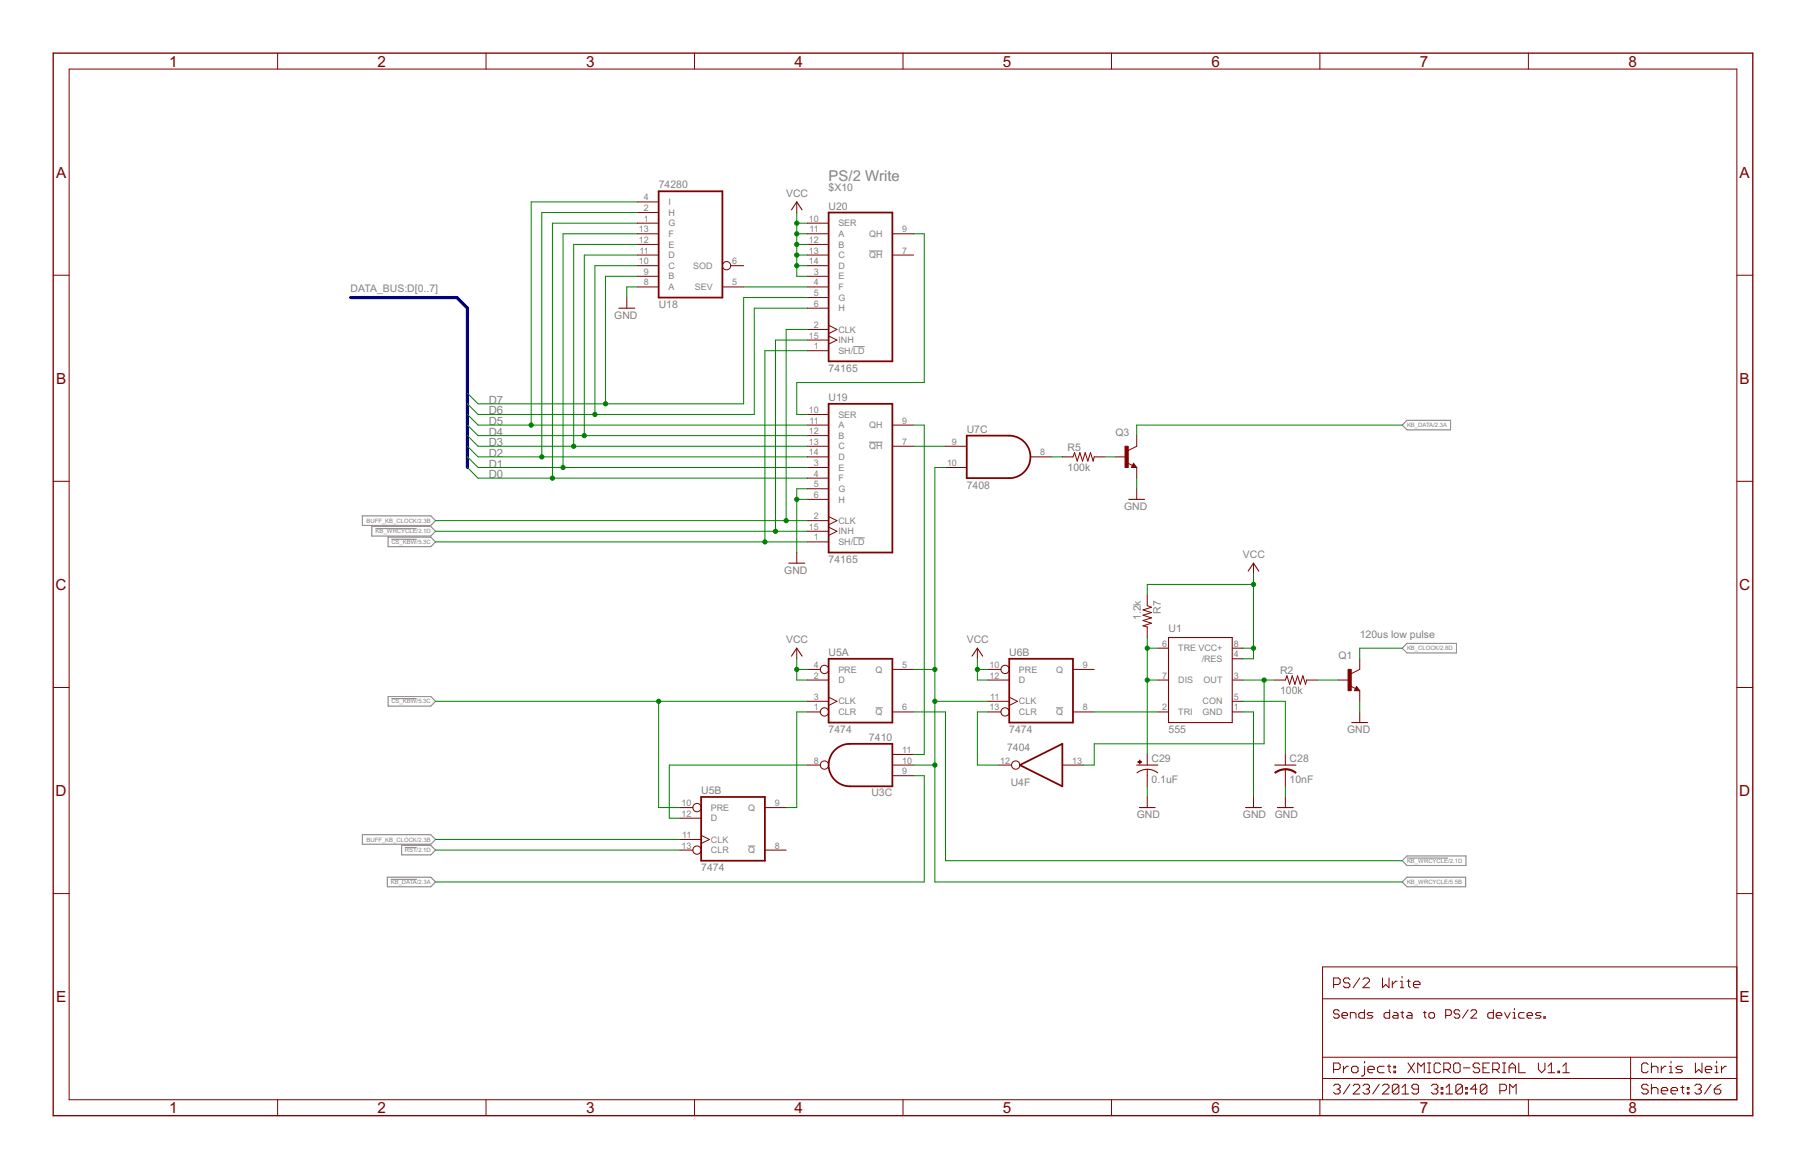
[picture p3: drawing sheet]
<svg xmlns="http://www.w3.org/2000/svg" width="432mm" height="279mm" viewBox="0 0 432 279" stroke-linecap="round" stroke-linejoin="round" font-family="sans-serif">
<g fill="none" stroke="#808080" stroke-width=".24">
<path d="M207.8 60h3.2M204 82.8h2.7M207.8 105.7h3.2M89.8 126.3h9.8M93.6 128.9h6M204 128.5h2.7M93.6 167h6M209.3 169.2h1.7M252.5 169.2h1.7M93.4 210.2h6.3M96.8 202.5h2.8M178.9 202.2h1.7"/>
<path d="M336.4 205.1h9.8"/>
</g>
<path d="M336.4 100.5h10.4v2.2h-10.4l-1.1-1.1zM86.6 123.3h16.4l1.1 1.1-1.1 1.2h-16.4zM88.9 125.8h14.1l1.1 1.2-1.1 1.1h-14.1zM92.8 128.4h10.2l1.1 1.1-1.1 1.2h-10.2zM336.4 153.8h11.8v2.3h-11.8l-1.1-1.2zM92.8 166.5h10.2l1.1 1.1-1.1 1.2h-10.2zM86.6 199.5h16.4l1.1 1.1-1.1 1.2h-16.4zM92.6 209.7h10.4l1.1 1.1-1.1 1.1h-10.4zM96 202h7l1.1 1.2-1.1 1.1h-7zM336.4 209.7h14v2.2h-14l-1.1-1.1zM336.4 204.6h14.1v2.3h-14.1l-1.1-1.2z" fill="none" stroke="#808080" stroke-width=".25"/>
<path d="M12.7 12.7h406.4v254h-406.4z" fill="none" stroke="#800000" stroke-width=".32"/>
<g fill="none" stroke="#800000" stroke-width=".24">
<path d="M16.5 16.5h398.8v246.3h-398.8zM66.4 12.7v3.8M116.2 12.7v3.8M166.1 12.7v3.8M215.9 12.7v3.8M265.7 12.7v3.8M315.6 12.7v3.8M365.4 12.7v3.8M152.4 53.3h5.1M152.4 50.8h5.1M152.4 48.3h5.1M152.4 58.4h5.1"/>
<path d="M152.4 55.9h5.1M190.5 48.3v2.5M193 53.3h5.1M193 58.4h5.1M193 55.9h5.1M213.4 55.9h5M12.7 65.8h3.8M149.9 71.1v2.6M152.4 68.6h5.1M152.4 63.5h5.1M152.4 66h5.1M152.4 61h5.1"/>
<path d="M172.7 68.6h5.1M174.7 63.5h3.1M193 68.6h5.1M193 63.5h5.1M193 66h5.1M193 61h5.1M193 78.7h5.1M193 71.1h5.1M193 73.7h5.1M198.1 77.7l2 1-2 1M213.4 61h5M415.3 65.8h3.8"/>
<path d="M193 83.8h5.1M193 81.3h5.1M193 99.1h5.1M198.1 80.3l2 1-2 1M12.7 115h3.8M193 111.7h5.1M193 109.2h5.1M193 114.3h5.1M193 116.8h5.1M193 119.4h5.1M193 106.7h5.1M193 101.6h5.1"/>
<path d="M193 104.1h5.1M213.4 106.7h5M213.4 101.6h5M226.1 111.7h5M226.1 106.7h5M246.4 109.2h5.1M254 109.2h2.5l.4-1 .7 2 .6-2 .6 2 .7-2 .6 2 .6-2 .7 2 .2-1h2.6M266.7 109.2h2.5M269.5 110.6l1.3 .7M271 110.7l.8 1h-1.3zM271.8 104.1v2.6l-2.1 1M271.8 111.7v2.6"/>
<path d="M271.8 116.8v2.6M415.3 115h3.8M190.5 132.1v2.5M193 129.5h5.1M193 124.4h5.1M193 127h5.1M198.1 123.5l2 .9-2 1M198.1 126l2 1-2 1M299.7 134.6v2.5M190.5 154.9v2.6M193 160h3.1M213.4 160h5"/>
<path d="M233.7 154.9v2.6M236.2 160h3.1M256.5 160h5.1M274.3 142.2v2.6l1 .3-2 .7 2 .6-2 .6 2 .7-2 .6 2 .6-2 .7 1 .2v2.6M276.8 154.9h2.6M294.6 154.9h2.6M294.6 157.5h2.6M325.1 157.5v2.5l-2 1M12.7 164.3h3.8M193 162.5h5.1M193 170.2h3.1M193 167.6h5.1"/>
<path d="M198.1 166.6l2 1-2 1M213.4 170.2h5M236.2 162.5h5.1M236.2 170.2h3.1M236.2 167.6h5.1M241.3 166.6l2 1-2 1M256.5 170.2h5.1M276.8 162.5h2.6M276.8 170.2h2.6M294.6 162.5h2.6M294.6 170.2h2.6M294.6 167.6h2.6"/>
<path d="M304.8 162.5h2.5l.4-1 .6 2.1 .7-2.1 .6 2.1 .6-2.1 .7 2.1 .6-2.1 .6 2.1 .3-1.1h2.5M320 162.5h2.6M322.9 164l1.2 .6M324.3 164.1l.8 1h-1.3zM325.1 165.1v2.5M325.1 170.2v2.5M415.3 164.3h3.8M162.6 195.6h5M162.6 193h3.1M167.6 199.6l2 1-2 1M182.9 193h5.1M193 182.9h3.1"/>
<path d="M213.4 182.9h5M213.4 185.4h5M213.4 180.3h5M238.8 182.9h3.1M254 182.9h5.1M274.3 180.3v2.6M274.3 183.9v4M274.3 190.5v2.5M299.7 190.5v2.5M307.3 180.3v2.6M307.3 183.9v4M307.3 190.5v2.5"/>
<path d="M12.7 213.6h3.8M162.6 203.2h3.1M162.6 200.6h5M182.9 203.2h5.1M415.3 213.6h3.8M316.2 238.7h99.1M318.9 235.3h1.1l.4-.4v-.8l-.4-.4h-1.1v2.4M322.7 234.1l-.3-.4h-.8l-.4 .4v.4l.4 .4h.8l.3 .4v.4l-.3 .4h-.8l-.4-.4M325.1 233.7l-1.6 2.4M325.9 234.1l.4-.4h.7l.4 .4v.4l-1.5 1.6h1.5M330.5 233.7v2.4l.8-.8 .8 .8v-2.4M332.9 234.5v1.6"/>
<path d="M334.1 234.5h-.4l-.8 .8M334.8 236.1h.8M334.8 234.5h.4v1.6M335.2 233.4v.3M336.4 234.5h.8M336.8 234.1v1.6l.4 .4M337.9 235.3h1.6v-.4l-.4-.4h-.8l-.4 .4v.8l.4 .4h.8M415.3 231.1h-99.1v31.7M316.2 252.7h99.1M316.2 257.8h99.1M318.9 255.6h1.1l.4-.4v-.8l-.4-.3h-1.1v2.3M318.9 259.5l.3-.4h.8l.4 .4v.4l-.4 .4"/>
<path d="M320.2 241.7l-.4-.4h-.6l-.4 .4v.3l.4 .4h.6l.4 .3v.3l-.4 .4h-.6l-.4-.4M320.8 242.7h1.4v-.3l-.3-.4h-.7l-.4 .4v.6l.4 .4h.7M321.2 254.8v1.6M322.4 254.8h-.4l-.8 .8M322.7 259.1l-1.5 2.4M322.9 243.4v-1.4h1l.3 .4v1M323.5 254.8h.8l.4 .4v.8l-.4 .4h-.8l-.3-.4v-.8zM323.5 259.5l.4-.4h.8l.4 .4v.4l-1.6 1.6h1.6M325.9 259.5l.4-.4h.7l.4 .4v.4l-.4 .4M326.2 241.3v2.1h-1l-.3-.4v-.6l.3-.4h1M326.3 254.8v2l-.4 .4h-.4M326.3 253.7v.4"/>
<path d="M327 255.6h1.6v-.4l-.4-.4h-.8l-.4 .4v.8l.4 .4h.8M328.2 242h-1l-.3 .4 .3 .3h.7l.3 .3-.3 .4h-1M329.8 259.1l-1.6 2.4M330.5 259.5l.4-.4h.8l.4 .4v.4l-1.6 1.6h1.6M330.9 254.8h-1.1l-.4 .4v.8l.4 .4h1.1M331.7 254.8h.8M332.1 254.4v1.6l.4 .4M332.3 241.3v2.1h-1.1l-.3-.4v-.6l.3-.4h1.1M333.2 242h.7l.4 .4v1h-1.1l-.3-.4 .3-.3h1.1M333.3 254.8h.4v.4h-.4zM333.3 256h.4v.4h-.4zM334.5 259.5l-.4-.4h-.8l-.4 .4v1.6"/>
<path d="M334.5 259.5v1.6l-.4 .4h-.8l-.4-.4M334.5 259.5l-1.6 1.6M334.9 242h.7M335.2 259.9l.8-.8v2.4M335.3 241.7v1.3l.3 .4M336.6 242h.7l.3 .4v1h-1l-.3-.4 .3-.3h1M336.6 254.1l1.6 2.3M338.2 254.1l-1.6 2.3M339 256.4v-2.3l.7 .7 .8-.7v2.3M340.3 242h.7M340.6 241.7v1.3l.4 .4M341.3 254.1h.8"/>
<path d="M341.3 256.4h.8M341.6 242.4l.4-.4h.6l.4 .4v.6l-.4 .4h-.6l-.4-.4zM341.7 254.1v2.3M342.2 259.5l.4-.4h.8l.4 .4v.4l-.4 .4M344.4 254.4l-.4-.3h-.7l-.4 .3v1.6l.4 .4h.7l.4-.4M344.6 259.9h.4v.4h-.4zM345.2 255.6h1.2l.4-.4v-.8l-.4-.3h-1.2v2.3M345.7 242.7h1l.3-.3v-.7l-.3-.4h-1v2.1M345.8 259.9l.7-.8v2.4M346 255.6l.8 .8M347.9 254.1h.8l.4 .3v1.6l-.4 .4h-.8l-.3-.4v-1.6zM349 241.7l-.3-.4h-.7l-.3 .4v.3l.3 .4h.7l.3 .3v.3l-.3 .4h-.7l-.3-.4"/>
<path d="M349.7 259.5l-.5-.4h-.7l-.4 .4v1.6M349.7 259.5v1.6l-.5 .4h-.7l-.4-.4M349.7 259.5l-1.6 1.6M349.9 255.2h1.6M350.4 259.9h.4v.4h-.4zM351 241.3l-1.3 2.1M351.7 241.7l.3-.4h.7l.3 .4v.3l-1.3 1.4h1.3M353.8 254.4l-.4-.3h-.8l-.4 .3v.4l.4 .4h.8l.4 .4v.4l-.4 .4h-.8l-.4-.4M354.6 255.2h.7M355.5 259.5l-.4-.4h-.8l-.4 .4v1.6M355.5 259.5v1.6l-.4 .4h-.8l-.4-.4M355.5 259.5l-1.6 1.6"/>
<path d="M356.1 254.1h-1.5v2.3h1.5M356.9 255.6h1.2l.4-.4v-.8l-.4-.3h-1.2v2.3M357.1 241.3v2.1h-1.1l-.3-.4v-.6l.3-.4h1.1M357.7 255.6l.8 .8M357.7 242.7h1.4v-.3l-.4-.4h-.6l-.4 .4v.6l.4 .4h.6M359.2 254.1h.8M359.2 256.4h.8M359.6 254.1v2.3M359.7 242l.7 1.4 .7-1.4M360.8 255.2h1.6M360.8 256.4v-1.6l.8-.7 .8 .7v1.6M361.7 243.4h.7"/>
<path d="M361.7 242h.4v1.4M362.1 241v.3M363.1 254.1v2.3h1.6M364.4 242h-1l-.3 .4v.6l.3 .4h1M365.1 242.7h1.3v-.3l-.3-.4h-.7l-.3 .4v.6l.3 .4h.7M367.8 254.1v1.5l.8 .8 .8-.8v-1.5M368.4 242h-.9l-.4 .4 .4 .3h.6l.3 .3-.3 .4h-1M369.1 243h.4v.4h-.4zM370.1 256.4h1.6M370.1 254.8l.8-.7v2.3M372.5 256h.4v.4h-.4zM373.7 256.4h1.5"/>
<path d="M373.7 254.8l.7-.7v2.3M389.9 252.7v10.1M394.1 254.4l-.4-.3h-.8l-.4 .3v1.6l.4 .4h.8l.4-.4M394.1 259.5l-.4-.4h-.8l-.4 .4v.4l.4 .4h.8l.4 .4v.4l-.4 .4h-.8l-.4-.4M394.8 255.2l.4-.4h.8l.4 .4v1.2M394.8 254.1v2.3M394.8 259.1v2.4M397.2 254.8v1.6M398.4 254.8h-.4l-.8 .8M399.1 254.8h.4v1.6M399.1 256.4h.8M399.5 253.7v.4"/>
<path d="M401.9 259.9h.7M402.3 254.8h-1.2l-.4 .4 .4 .4h.8l.4 .4-.4 .4h-1.2M402.3 259.5v1.6l.3 .4M403.4 259.9h.4v.4h-.4zM405.2 259.5l.4-.4h.8l.4 .4v.4l-.4 .4M405.4 254.1v2.3l.7-.8 .8 .8v-2.3M407.7 255.6h1.6v-.4l-.4-.4h-.8l-.4 .4v.8l.4 .4h.8M409.1 259.1l-1.6 2.4M410 254.8h.4v1.6M410 256.4h.8M410.4 253.7v.4M411.4 259.1l-.7 .4-.8 .8"/>
<path d="M411.6 254.8v1.6M412.8 254.8h-.4l-.8 .8M66.4 262.8v3.9M116.2 262.8v3.9M166.1 262.8v3.9M215.9 262.8v3.9M265.7 262.8v3.9M315.6 262.8v3.9M319.6 260.3h.4M320 260.3l.4 .4v.4l-.4 .4h-.8l-.3-.4M326.6 260.3h.4M327 260.3l.4 .4v.4l-.4 .4h-.7l-.4-.4"/>
<path d="M335.2 261.5h1.6M339.1 260.3h-1.2l-.3-.4v-.4l.3-.4h.8l.4 .4v1.6l-.4 .4h-.8l-.3-.4M343 260.3h.4M343.4 260.3l.4 .4v.4l-.4 .4h-.8l-.4-.4M344.6 261.1h.4v.4h-.4zM345.8 261.5h1.5M350.4 261.1h.4v.4h-.4zM353.1 260.3h-1.5l1.2-1.2v2.4M358.6 260.7h1.2l.4-.4v-.8l-.4-.4h-1.2v2.4M361 261.5v-2.4l.7 .8 .8-.8v2.4M365.4 262.8v3.9M394.8 260.3l.4-.4h.8l.4 .4v1.2"/>
<path d="M397.2 260.7h1.5v-.4l-.3-.4h-.8l-.4 .4v.8l.4 .4h.8M399.5 260.7h1.6v-.4l-.4-.4h-.8l-.4 .4v.8l.4 .4h.8M403.4 261.1h.4v.4h-.4zM406 260.3h.4M406.4 260.3l.4 .4v.4l-.4 .4h-.8l-.4-.4M409.9 260.3h1.2l.3 .4v.4l-.3 .4h-.8l-.4-.4z"/>
<circle cx="173.7" cy="63.5" r=".99"/>
<circle cx="197.1" cy="160" r=".99"/>
<circle cx="240.3" cy="160" r=".99"/>
<circle cx="197.1" cy="170.2" r=".99"/>
<circle cx="240.3" cy="170.2" r=".99"/>
<circle cx="166.6" cy="193" r=".99"/>
<circle cx="197.1" cy="182.9" r=".99"/>
<circle cx="242.8" cy="182.9" r=".99"/>
<circle cx="166.6" cy="203.2" r=".99"/>
</g>
<path d="M157.5 45.7h15.2v25.4h-15.2zM198.1 50.8h15.3v35.6h-15.3zM198.1 96.5h15.3v35.6h-15.3zM231.1 104.1h10.2a5.1 5.1 0 0 1 5.1 5.1 5.1 5.1 0 0 1-5.1 5.1h-10.2zM198.1 157.5h15.3v15.2h-15.3zM241.3 157.5h15.2v15.2h-15.2zM199.7 179.2l1-.8 1.9-.6h10.8v10.1h-10.2a5.1 5.1 0 0 1-4.7-3.2 5.1 5.1 0 0 1 1.2-5.5zM167.6 190.5h15.3v15.2h-15.3zM243.8 182.9l10.2-5.1v10.1z" fill="none" stroke="#800000" stroke-width=".42"/>
<g fill="none" stroke="#800000" stroke-width=".25">
<path d="M189.2 50.2l1.3-1.9 1.3 1.9M148 73.7h3.8M269.9 119.4h3.8M271 111.2l.1 .3h-.3l.2-.5 .5 .6h-.7M188.6 134.6h3.8M298.4 136.5l1.3-1.9 1.3 1.9M189.2 156.8l1.3-1.9 1.3 1.9M232.4 156.8l1.3-1.9 1.2 1.9M279.4 152.4h15.2v20.3h-15.2zM323.2 172.7h3.8M324.3 164.6l.2 .2h-.4l.2-.5 .5 .7h-.7M271.8 182.9h5"/>
<path d="M271.8 184.7a4 4 0 0 1 5 0M272.4 193h3.8M297.8 193h3.8M304.8 182.9h5.1M305.4 193h3.8"/>
</g>
<g fill="#800000" stroke="#800000" stroke-width=".24">
<path d="M269 106.7h.7v5h-.7z"/>
<path d="M322.3 160h.8v5.1h-.8z"/>
<path d="M272.1 182.1h.8v.1h-.8z"/>
<path d="M272.4 181.7h.2v.9h-.2z"/>
</g>
<g fill="#800000" stroke="#800000" stroke-width=".24">
<path d="M307.3 183.7l1.4 .2 1.2 .7-.2 .2-1.3-.7-1.1-.1z" fill-rule="evenodd"/>
<path d="M304.8 184.6l1.2-.6 1.3-.3v.3l-1 .1-1.4 .7z" fill-rule="evenodd"/>
</g>
<path d="M83.8 71.1h25.4l2.6 2.6v38" fill="none" stroke="#000080" stroke-width=".76"/>
<g fill="none" stroke="#008000" stroke-width=".24">
<path d="M152.4 48.3h-25.4v53.3M152.4 58.4h-15.2v48.3M152.4 50.8h-22.9v58.4M152.4 55.9h-17.8v55.8M152.4 53.3h-20.3v61M190.5 50.8v15.2h2.5M190.5 58.4h2.5M190.5 55.9h2.5M190.5 53.3h2.5M218.4 55.9h2.6v35.5h-30.5v7.7h2.5M152.4 66h-7.6v30.5M152.4 63.5h-10.2v35.6"/>
<path d="M152.4 61h-12.7v43.1M152.4 68.6h-2.5v2.5M177.8 68.6h15.2M190.5 63.5h2.5M190.5 61h2.5M193 71.1h-15.2v25.4h-63.5l-2.5-2.5M193 73.7h-12.7v25.4h-66l-2.5-2.6M193 78.7h-5v45.7M111.8 99.1l2.5 2.5h78.7M193 81.3h-7.6v45.7M193 83.8h-10.1v45.7M111.8 101.6l2.5 2.5h78.7"/>
<path d="M111.8 104.1l2.5 2.6h78.7M111.8 106.7l2.5 2.5h78.7M111.8 109.2l2.5 2.5h78.7M111.8 111.7l2.5 2.6h78.7M190.5 119.4h2.5M193 116.8h-2.5v15.3M218.4 101.6h2.6v78.7h-2.6M218.4 106.7h7.7M226.1 111.7h-2.6v99.1h111.8M251.5 109.2h2.5M264.2 109.2h2.5M271.8 114.3v2.5"/>
<path d="M335.3 101.6h-63.5v2.5M104.1 127h88.9M104.1 129.5h88.9M104.1 124.4h88.9M299.7 137.1v20.4h-2.5M299.7 139.7h-25.4v2.5M190.5 157.5v5h2.5M190.5 160h2.5M218.4 160h5.1M233.7 157.5v5h2.5M233.7 160h2.5M274.3 154.9h2.5"/>
<path d="M274.3 152.4v27.9M297.2 154.9h2.5M335.3 154.9h-10.2v2.6M104.1 167.6h88.9M157.5 167.6v25.4h5.1M193 170.2h-2.5v22.8h-2.5M218.4 170.2h7.7v35.5h109.2M223.5 167.6h12.7M236.2 170.2h-2.5v12.7h5.1M261.6 170.2h15.2M274.3 162.5h2.5M297.2 162.5h7.6"/>
<path d="M297.2 170.2h2.5v20.3M297.2 167.6h10.1v12.7M302.2 162.5v15.3h-40.6v5.1h-2.5M314.9 162.5h5.1M325.1 167.6v2.6M193 182.9h-33v12.7h2.6M218.4 185.4h2.6v25.4h-116.9M218.4 182.9h5.1M274.3 187.9v2.6M307.3 187.9v2.6M104.1 203.2h58.5M104.1 200.6h58.5"/>
</g>
<g fill="#008000" stroke="#008000" stroke-width=".24">
<circle cx="144.8" cy="96.5" r=".51"/>
<circle cx="142.2" cy="99.1" r=".51"/>
<circle cx="127" cy="101.6" r=".51"/>
<circle cx="139.7" cy="104.1" r=".51"/>
<circle cx="137.2" cy="106.7" r=".51"/>
<circle cx="129.5" cy="109.2" r=".51"/>
<circle cx="134.6" cy="111.7" r=".51"/>
<circle cx="132.1" cy="114.3" r=".51"/>
<circle cx="190.5" cy="63.5" r=".51"/>
<circle cx="190.5" cy="61" r=".51"/>
<circle cx="190.5" cy="58.4" r=".51"/>
<circle cx="190.5" cy="55.9" r=".51"/>
<circle cx="190.5" cy="53.3" r=".51"/>
<circle cx="190.5" cy="160" r=".51"/>
<circle cx="299.7" cy="154.9" r=".51"/>
<circle cx="299.7" cy="139.7" r=".51"/>
<circle cx="233.7" cy="160" r=".51"/>
<circle cx="190.5" cy="119.4" r=".51"/>
<circle cx="185.4" cy="127" r=".51"/>
<circle cx="274.3" cy="154.9" r=".51"/>
<circle cx="274.3" cy="162.5" r=".51"/>
<circle cx="302.2" cy="162.5" r=".51"/>
<circle cx="157.5" cy="167.6" r=".51"/>
<circle cx="182.9" cy="129.5" r=".51"/>
<circle cx="188" cy="124.4" r=".51"/>
<circle cx="223.5" cy="160" r=".51"/>
<circle cx="223.5" cy="182.9" r=".51"/>
<circle cx="223.5" cy="167.6" r=".51"/>
</g>
<g font-size="4.1" fill="#800000">
<text x="40.4" y="15.9">1</text>
<text x="90.3" y="15.9">2</text>
<text x="140.1" y="15.9">3</text>
<text x="190" y="15.9">4</text>
<text x="239.8" y="15.9">5</text>
<text x="289.6" y="15.9">6</text>
<text x="339.5" y="15.9">7</text>
<text x="389.3" y="15.9">8</text>
<text x="13.4" y="42.4">A</text>
<text x="415.9" y="42.4">A</text>
<text x="13.4" y="91.7">B</text>
<text x="415.9" y="91.7">B</text>
<text x="13.3" y="141">C</text>
<text x="415.8" y="141">C</text>
<text x="13.3" y="190.2">D</text>
<text x="415.8" y="190.2">D</text>
<text x="13.4" y="239.5">E</text>
<text x="415.9" y="239.5">E</text>
<text x="40.4" y="266">1</text>
<text x="90.3" y="266">2</text>
<text x="140.1" y="266">3</text>
<text x="190" y="266">4</text>
<text x="239.8" y="266">5</text>
<text x="289.6" y="266">6</text>
<text x="339.5" y="266">7</text>
<text x="389.3" y="266">8</text>
</g>
<text font-size="4" fill="#808080" x="198.1" y="43.2">PS/2 Write</text>
<g font-size="3" fill="#808080">
<text x="116.8" y="96.5">D7</text>
<text x="116.8" y="99.1">D6</text>
<text x="116.8" y="101.6">D5</text>
<text x="116.8" y="104.1">D4</text>
<text x="116.8" y="106.7">D3</text>
<text x="116.8" y="109.2">D2</text>
<text x="116.8" y="111.7">D1</text>
<text x="116.8" y="114.3">D0</text>
</g>
<g font-size="2.8" fill="#808080">
<text x="157.5" y="45">74280</text>
<text x="188" y="47">VCC</text>
<text x="198.1" y="45.7">$X10</text>
<text x="198.1" y="50.2">U20</text>
<text x="83.8" y="69.8">DATA_BUS:D[0..7]</text>
<text x="146.9" y="76.2">GND</text>
<text x="157.5" y="73.5">U18</text>
<text x="198.1" y="88.9">74165</text>
<text x="198.1" y="95.9">U19</text>
<text x="231.1" y="103.5">U7C</text>
<text x="255.3" y="107.7">R5</text>
<text x="266.7" y="104.1">Q3</text>
<text x="255.3" y="112.5">100k</text>
<text x="231.1" y="116.8">7408</text>
<text x="268.8" y="121.9">GND</text>
<text x="187.5" y="137.1">GND</text>
<text x="198.1" y="134.6">74165</text>
<text x="297.2" y="133.3">VCC</text>
<text x="272.8" y="148.2" transform="rotate(-90 272.8 148.2)">1.2k</text>
<text x="277.6" y="146.7" transform="rotate(-90 277.6 146.7)">R7</text>
<text x="188" y="153.6">VCC</text>
<text x="231.1" y="153.6">VCC</text>
<text x="279.4" y="151.1">U1</text>
<text x="325.1" y="152.4">120us low pulse</text>
<text x="198.1" y="156.8">U5A</text>
<text x="241.3" y="156.8">U6B</text>
<text x="306.1" y="161">R2</text>
<text x="320" y="157.5">Q1</text>
<text x="306.1" y="165.8">100k</text>
<text x="198.1" y="175.2">7474</text>
<text x="207.8" y="177">7410</text>
<text x="240.8" y="179.6">7404</text>
<text x="241.3" y="175.2">7474</text>
<text x="279.4" y="175.2">555</text>
<text x="322.1" y="175.2">GND</text>
<text x="275.3" y="182.2">C29</text>
<text x="308.3" y="182.2">C28</text>
<text x="167.6" y="189.8">U5B</text>
<text x="208.4" y="190.3">U3C</text>
<text x="241.7" y="187.8">U4F</text>
<text x="275.3" y="187">0.1uF</text>
<text x="308.3" y="187">10nF</text>
<text x="271.8" y="195.6">GND</text>
<text x="297.2" y="195.6">GND</text>
<text x="304.8" y="195.6">GND</text>
<text x="167.6" y="208.2">7474</text>
</g>
<g font-size="2.4" fill="#808080">
<text x="154" y="47.9">4</text>
<text x="154" y="53">1</text>
<text x="154" y="50.4">2</text>
<text x="159.8" y="51.6">H</text>
<text x="159.8" y="49">I</text>
<text x="193.4" y="53">10</text>
<text x="152.8" y="58.1">12</text>
<text x="152.8" y="55.5">13</text>
<text x="159.8" y="54.1">G</text>
<text x="159.8" y="59.2">E</text>
<text x="159.8" y="56.6">F</text>
<text x="193.4" y="58.1">12</text>
<text x="193.6" y="55.5">11</text>
<text x="200.5" y="54.1">SER</text>
<text x="200.5" y="56.6">A</text>
<text x="200.5" y="59.2">B</text>
<text x="207.8" y="56.6">QH</text>
<text x="215.7" y="55.5">9</text>
<text x="152.8" y="63.1">10</text>
<text x="152.9" y="60.6">11</text>
<text x="154" y="65.7">9</text>
<text x="159.8" y="64.3">C</text>
<text x="159.8" y="61.7">D</text>
<text x="165.7" y="64.3">SOD</text>
<text x="175.1" y="63.1">6</text>
<text x="193.4" y="60.6">13</text>
<text x="193.4" y="63.1">14</text>
<text x="194.6" y="65.7">3</text>
<text x="200.5" y="61.7">C</text>
<text x="200.5" y="64.3">D</text>
<text x="207.8" y="61.7">QH</text>
<text x="215.7" y="60.6">7</text>
<text x="154" y="68.2">8</text>
<text x="159.8" y="69.3">A</text>
<text x="159.8" y="66.8">B</text>
<text x="166.1" y="69.3">SEV</text>
<text x="175.1" y="68.2">5</text>
<text x="194.6" y="68.2">4</text>
<text x="194.6" y="70.8">5</text>
<text x="200.5" y="66.8">E</text>
<text x="200.5" y="69.3">F</text>
<text x="200.5" y="71.9">G</text>
<text x="194.6" y="73.3">6</text>
<text x="200.5" y="74.4">H</text>
<text x="193.4" y="80.9">15</text>
<text x="194.6" y="83.5">1</text>
<text x="194.6" y="78.4">2</text>
<text x="200.5" y="79.5">CLK</text>
<text x="200.5" y="82">INH</text>
<text x="200.5" y="84.6">SH/LD</text>
<text x="193.4" y="98.7">10</text>
<text x="193.6" y="101.2">11</text>
<text x="200.5" y="99.8">SER</text>
<text x="215.7" y="101.2">9</text>
<text x="193.4" y="103.8">12</text>
<text x="193.4" y="106.3">13</text>
<text x="200.5" y="102.4">A</text>
<text x="200.5" y="104.9">B</text>
<text x="200.5" y="107.4">C</text>
<text x="207.8" y="107.4">QH</text>
<text x="207.8" y="102.4">QH</text>
<text x="215.7" y="106.3">7</text>
<text x="227.6" y="106.3">9</text>
<text x="193.4" y="108.9">14</text>
<text x="194.6" y="111.4">3</text>
<text x="194.6" y="113.9">4</text>
<text x="200.5" y="112.5">E</text>
<text x="200.5" y="110">D</text>
<text x="226.4" y="111.4">10</text>
<text x="248.7" y="108.9">8</text>
<text x="194.6" y="116.5">5</text>
<text x="194.6" y="119">6</text>
<text x="200.5" y="115">F</text>
<text x="200.5" y="117.6">G</text>
<text x="194.6" y="124.1">2</text>
<text x="200.5" y="125.2">CLK</text>
<text x="200.5" y="120.1">H</text>
<text x="193.4" y="126.6">15</text>
<text x="194.6" y="129.2">1</text>
<text x="200.5" y="130.3">SH/LD</text>
<text x="200.5" y="127.7">INH</text>
<text x="277.8" y="154.6">6</text>
<text x="281.7" y="155.7">TRE VCC+</text>
<text x="295" y="154.6">8</text>
<text x="194.6" y="159.6">4</text>
<text x="200.5" y="160.8">PRE</text>
<text x="209.3" y="160.8">Q</text>
<text x="215.7" y="159.6">5</text>
<text x="236.6" y="159.6">10</text>
<text x="243.6" y="160.8">PRE</text>
<text x="252.5" y="160.8">Q</text>
<text x="258.9" y="159.6">9</text>
<text x="287.3" y="158.2">/RES</text>
<text x="295" y="157.1">4</text>
<text x="194.6" y="162.2">2</text>
<text x="194.6" y="167.3">3</text>
<text x="200.5" y="163.3">D</text>
<text x="236.6" y="162.2">12</text>
<text x="236.7" y="167.3">11</text>
<text x="243.6" y="163.3">D</text>
<text x="277.8" y="162.2">7</text>
<text x="281.7" y="163.3">DIS</text>
<text x="287.8" y="163.3">OUT</text>
<text x="295" y="162.2">3</text>
<text x="295" y="167.3">5</text>
<text x="194.6" y="169.8">1</text>
<text x="200.5" y="170.9">CLR</text>
<text x="200.5" y="168.4">CLK</text>
<text x="209.3" y="170.9">Q</text>
<text x="215.7" y="169.8">6</text>
<text x="236.6" y="169.8">13</text>
<text x="243.6" y="170.9">CLR</text>
<text x="243.6" y="168.4">CLK</text>
<text x="252.5" y="170.9">Q</text>
<text x="258.9" y="169.8">8</text>
<text x="277.8" y="169.8">2</text>
<text x="281.7" y="170.9">TRI</text>
<text x="287.5" y="170.9">GND</text>
<text x="287.5" y="168.4">CON</text>
<text x="295" y="169.8">1</text>
<text x="215.7" y="180">11</text>
<text x="194.6" y="182.5">8</text>
<text x="215.7" y="185">9</text>
<text x="215.7" y="182.5">10</text>
<text x="239.1" y="182.5">12</text>
<text x="256.3" y="182.5">13</text>
<text x="162.9" y="195.2">12</text>
<text x="162.9" y="192.7">10</text>
<text x="170" y="196.3">D</text>
<text x="170" y="193.8">PRE</text>
<text x="178.9" y="193.8">Q</text>
<text x="185.2" y="192.7">9</text>
<text x="162.9" y="202.8">13</text>
<text x="163.1" y="200.3">11</text>
<text x="170" y="203.9">CLR</text>
<text x="170" y="201.4">CLK</text>
<text x="178.9" y="203.9">Q</text>
<text x="185.2" y="202.8">8</text>
</g>
<g font-size="1.6" fill="#808080">
<text x="336.4" y="102.1">KB_DATA/2.3A</text>
<text x="87.6" y="125">BUFF_KB_CLOCK/2.3B</text>
<text x="89.8" y="127.5">KB_WRCYCLE/2.1D</text>
<text x="93.6" y="130">CS_KBW/5.3C</text>
<text x="336.4" y="155.4">KB_CLOCK/2.8D</text>
<text x="93.6" y="168.1">CS_KBW/5.3C</text>
<text x="87.6" y="201.1">BUFF_KB_CLOCK/2.3B</text>
<text x="96.8" y="203.7">RST/2.1D</text>
<text x="336.4" y="206.2">KB_WRCYCLE/2.1D</text>
<text x="93.4" y="211.3">KB_DATA/2.3A</text>
<text x="336.4" y="211.3">KB_WRCYCLE/5.5B</text>
</g>
</svg>
